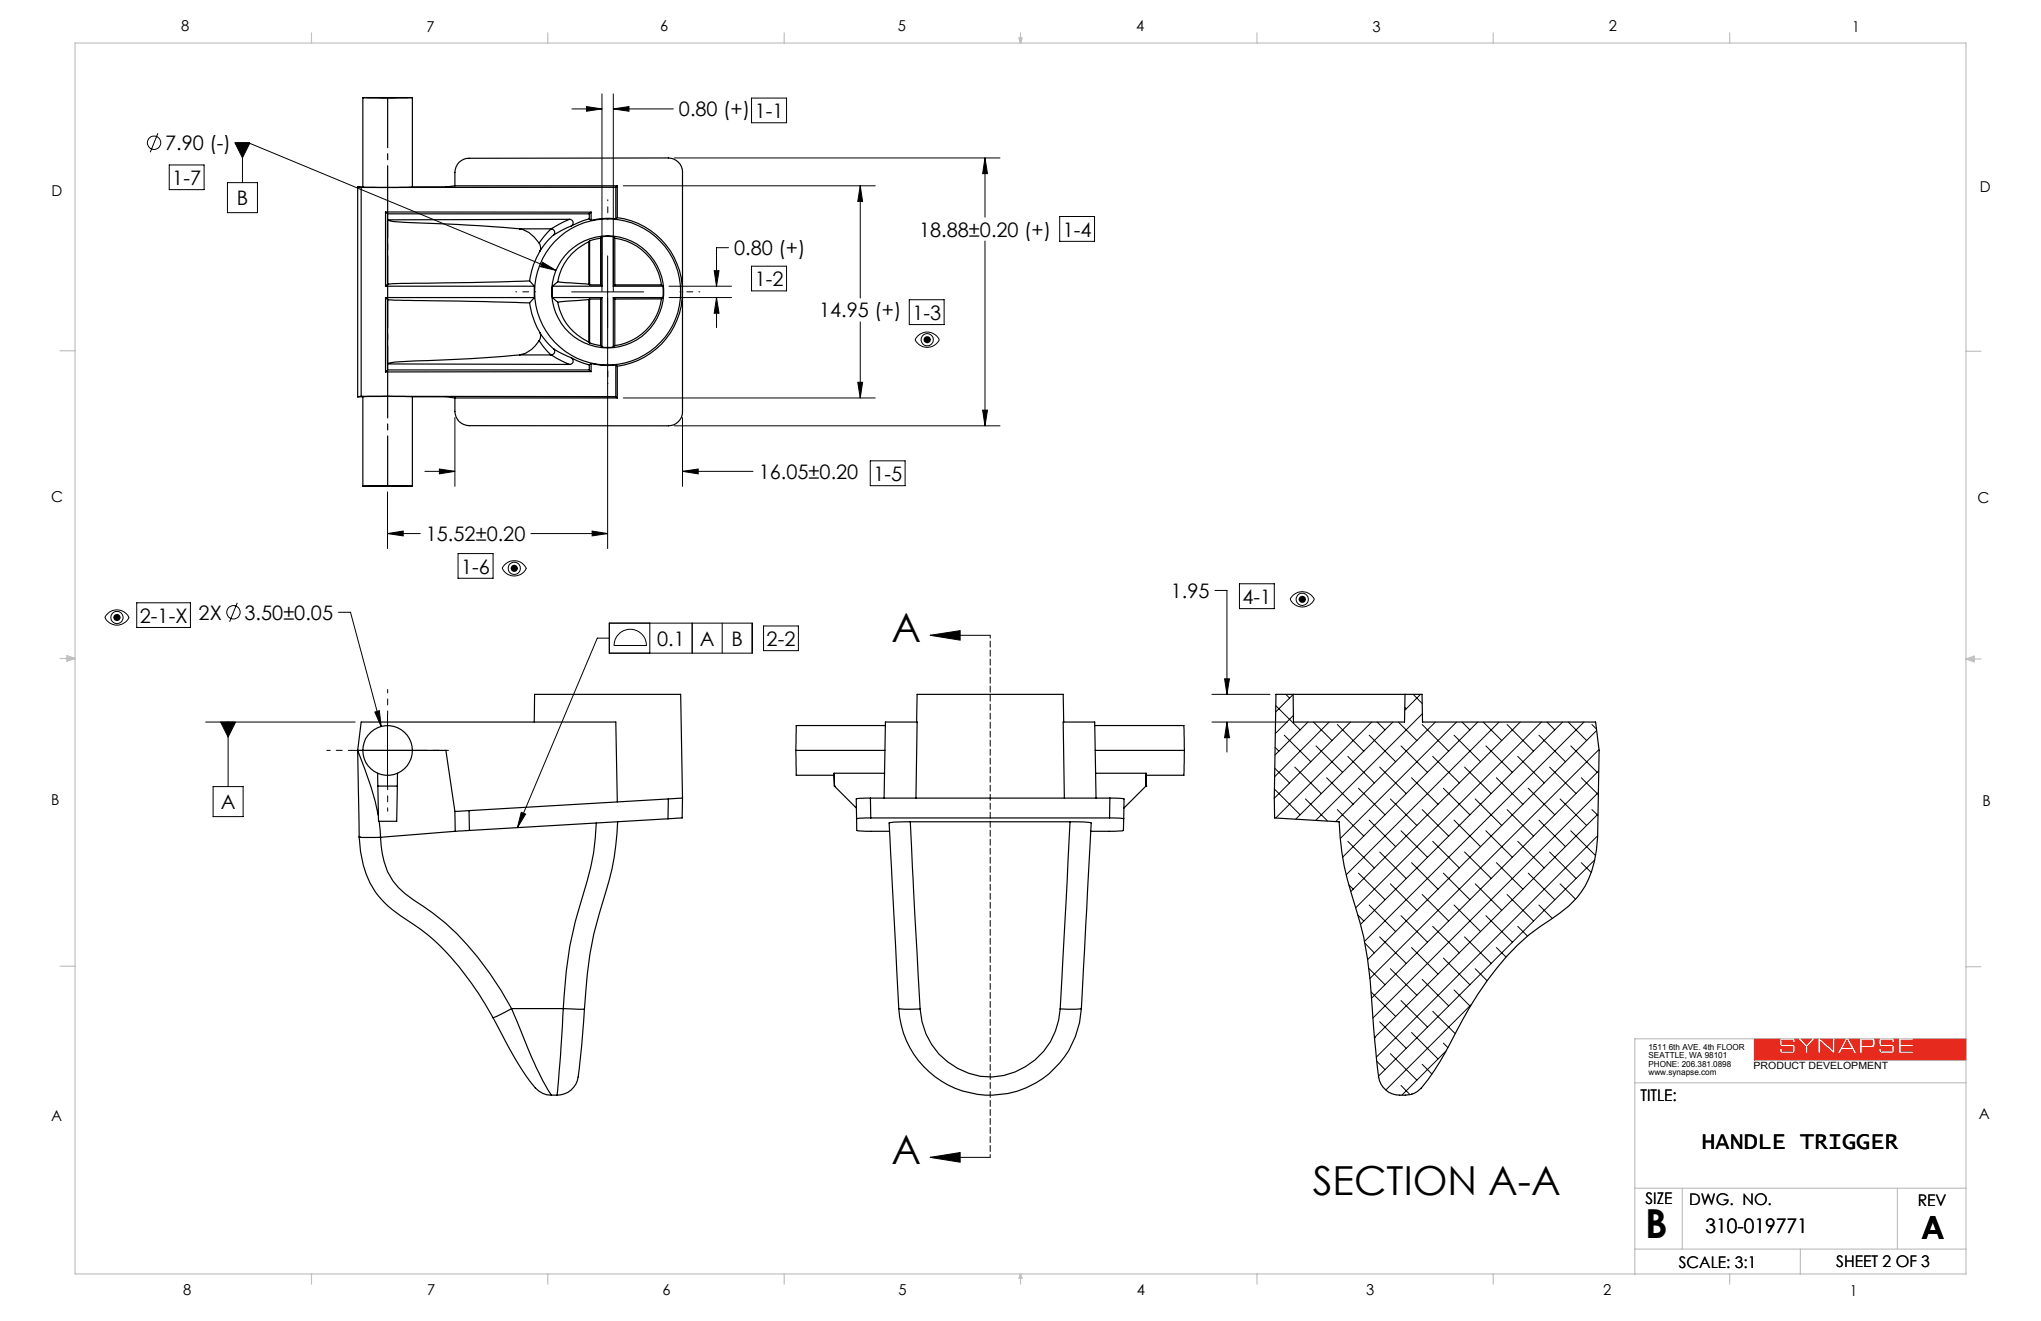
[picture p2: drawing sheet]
<svg xmlns="http://www.w3.org/2000/svg" width="432mm" height="279mm" viewBox="0 0 432 279" stroke-linecap="round" stroke-linejoin="round" font-family="sans-serif">
<path d="M381.1 219.7h2.2l-1.1 1.3zM385.1 219.7h2.6v2.3zM390.8 220l.8 1.5h-1.7zM381.9 222.8v-1.4l-1.5-1.7h-.8l.2 .8h-.5v-.5h-2.3v.9h2.5a1.47 1.47 0 0 1 0 1.8 4.5 4.5 0 0 1-2.8-.1l-.2-.8h.5v.5h2.3v-.9l-2.5-.1a1.42 1.42 0 0 1-.1-1.6h-5.5v4.5h44.7v-4.5h-11.1v.3h-2.6v.9h2.6v.4h-2.6v1h2.6v.5h-3.1M381.9 222.8h.1M381.9 222.8h.6v-1.4l1.5-1.7h.6v3.1M384.6 222.8h.6l-.1-2.5 2.8 2.5h.3v-3.1h2.2l-1.7 3.1h.6l.4-.8h2.1l.5 .8h.6l-1.7-3.1h2.2v3.1h.6v-1.3h2l.5-.1a1.8 1.8 0 0 0 0-1.7h1.2l-.2 .9 .1 .5 .2 .2 2.5 .1v.9h-2.3v-.5h-.5l.2 .8a4.5 4.5 0 0 0 2.8 .1 1.47 1.47 0 0 0 0-1.8h-2.5v-.9h2.3v.5h.5l-.2-.8h1.1v3.1M384.6 222.8h.1M394 220h2l.1 .3v.6l-.3 .2h-1.8zM401.7 222.8h.1" fill="none" stroke="#e62b1e" stroke-width=".21"/>
<g fill="none" stroke="#c0c0c0" stroke-width=".25">
<path d="M15.9 9.1h400v260.4h-400zM65.9 6.9v2.2M115.9 6.9v2.2M165.9 6.9v2.2M215.6 8h.6l-.3 1.1zM215.7 8l.2 1.1M215.9 6.9v2.2M216 8l-.1 1.1M265.9 6.9v2.2M315.9 6.9v2.2M365.9 6.9v2.2M12.7 74.2h3.2"/>
<path d="M415.9 74.3h3.2M12.7 139.3h3.2M14.2 139.1l1.7 .2M14.2 138.7l1.7 .6-1.7 .5zM15.9 139.3l-1.7 .3M415.9 139.4h3.2M415.9 139.4l1.8-.6v1.2zM415.9 139.4l1.8 .3M417.7 139.2l-1.8 .2M12.7 204.4h3.2M415.9 204.5h3.2M415.9 219.7h-70v49.9"/>
<path d="M345.9 229h70M345.9 251.3h70M355.9 251.3v12.9M401.4 251.3v12.9M65.9 269.5v2.1M115.9 269.5v2.1M165.9 269.5v2.1M215.9 269.5v2.1M215.9 269.5l.3 .8h-.6zM265.9 269.5v2.1M315.9 269.5v2.1M345.9 264.2h70"/>
<path d="M365.9 269.5v2.1M380.9 264.2v5.4"/>
</g>
<path d="M371.2 219.7v4.5h44.7v-4.5h-11.1v.3h-2.6v.9h2.6v.4h-2.6v1h2.6v.5h-3.1v-3.1h-1.1l.2 .3v.5h-.5v-.5h-2.3v.9h2.2l.5 .2 .1 1.3-.5 .4h-2.3l-.3-.2-.2-.8h.5v.5h2.3v-.9l-2.6-.1-.2-.5v-.7l.2-.4h-1.2l.2 .3v1.1l-.3 .4h-2.4v1.3h-.6v-3.1h-2.2l1.7 3.1h-.6l-.5-.8h-2.1l-.4 .8h-.6l1.7-3.1h-2.2v3.1h-.3l-2.7-2.5v2.5h-.6v-3.1h-.6l-1.5 1.7v1.4h-.6v-1.4l-1.5-1.7h-.8l.2 .3v.5h-.5v-.5h-2.3v.9h2.2l.5 .2 .1 1.3-.5 .4h-2.3l-.4-.3-.1-.7h.5v.5h2.3v-.9l-2.6-.1-.2-.4v-.9l.2-.3zM381.1 219.7l1.1 1.3 1.1-1.3zM385.1 219.7l2.6 2.3v-2.3zM390.8 220l-.9 1.5h1.7zM394 220v1.1l2.1-.1v-.8l-.1-.2z" fill-rule="evenodd" fill="#e62b1e"/>
<g fill="none" stroke="#000" stroke-width=".21">
<path d="M127.4 19.9v41.8M129.8 19.9v41.8M33.4 28.2l-1.6 4M35.8 34.9h7.4v5.2h-7.4zM48.1 38.6h6.4v6.4h-6.4zM49.7 30.2h3.2l-1.6 3.2zM50 30.2h2.6l65 27M51.3 30.2v8.4M121 23h6.4M124.1 22.5l3.3 .5-3.3 .5zM129.8 23l3.3-.5v1zM129.8 23h12.7"/>
<path d="M131.9 39.3h53.3M142.7 33.4h68.9M159 20.7h7.4v5.3h-7.4zM182 39.3l.5 3.3h-1zM182 39.3v23.7M208.4 33.4l.5 3.3h-1zM208.4 33.4v12.5M114.8 55.5l2.8 1.7-3.2-.8zM128.6 54.1v61.9M151.1 57.3h1l-.5 3.2zM154.1 52.4h-2.5v8.1M159 56.3h7.4v5.2h-7.4z"/>
<path d="M208.4 51v39.1M224.2 45.8h7.4v5.2h-7.4zM120.9 61.7h15.3M141.5 62.9h13.3M141.5 60.5h13.3M151.6 62.9l.5 3.4h-1zM151.6 62.9v6.4M182 68.1v16.1M192.4 63.4h7.3v5.3h-7.3zM194.2 71a2.83 2.83 0 0 1 4.5 .9 2.83 2.83 0 0 1-2.5 1.6 2.83 2.83 0 0 1-2.6-1.6zM89.9 99.7h6.3M93 99.2l3.2 .5-3.2 .5z"/>
<path d="M96.2 88.3v14.6M131.9 84.2h53.3M142.7 90.1h68.9M144.4 99.7l3.3-.5v1zM144.4 88.3v14.6M144.4 99.7h14.9M181.5 80.9h1l-.5 3.3zM184.1 97.5h7.4v5.2h-7.4zM207.9 86.7h1l-.5 3.4zM82 112.9l3.3-.6v1zM82 104v12M82 112.9h6.9"/>
<path d="M96.9 117.1h7.4v5.2h-7.4zM112.3 112.9h16.3M125.3 112.3l3.3 .6-3.3 .4zM22.6 130a2.85 2.85 0 0 1 4.7 .6 2.83 2.83 0 0 1-2.6 1.6 2.83 2.83 0 0 1-2.5-1.6zM28.9 127.5h11.4v5.2h-11.4zM50.2 127.5l-1.6 4M71.6 129.5h2.6l6.4 24.2M106.2 120.2a2.83 2.83 0 0 1 2.6-1.6 2.83 2.83 0 0 1 2.5 1.6M106.3 120.2a2.83 2.83 0 0 0 2.5 1.6 2.83 2.83 0 0 0 2.6-1.6M128.9 131.8h30.2v6.3h-30.2zM128.9 135h-2.5l-16.9 40M131.1 133.9a3.4 3.4 0 0 1 3.6-.5 3.4 3.4 0 0 1 2.1 3.1h-6.9v-.2a3.7 3.7 0 0 1 1.2-2.4z"/>
<path d="M137.5 131.8v6.3M146.4 131.8v6.3M152.8 131.8v6.3M161.5 132.4h7.4v5.2h-7.4zM196.8 134.4l6.3-1v2zM196.8 134.4h12.7M257 124.9h2.6v22M262.2 123.5h7.4v5.2h-7.4zM273.3 126.2a2.85 2.85 0 0 1 4.8 .6 2.83 2.83 0 0 1-2.6 1.6 2.83 2.83 0 0 1-2.6-1.6zM43.5 152.7h31.6M46.7 152.7h3.1l-1.5 3.2zM48.3 152.7v13.7"/>
<path d="M74.4 158.7h15.2M79.3 150.6l1-.3 .3 3.4zM82 151.1v15.2M256.4 152.7h16M256.4 146.9h12.3M259.1 143.6h1l-.5 3.3zM259.6 152.7l.5 3.3h-1zM259.6 152.7v6.4M269.8 158.1l.8 .8M269.9 149.3l5.2 5.1M271.7 155.5l5.6 5.6M272 146.9l.8 .7"/>
<path d="M273.6 146.9l-3.7 3.7M273.6 151.3l-3.8 3.9M276.7 152.7l-7 7M277.9 152.7l3.9 3.9M278.4 157.8l5.7 5.6M281.2 152.7l-11.5 11.6M282.9 153.2l5.6 5.7M285.2 160l5.6 5.6M285.7 152.7l-16.1 16.1M289.7 155.5l5.6 5.6M290.2 152.7l-20.3 20.3M291.4 152.7l1.6 1.7"/>
<path d="M294.7 152.7l-20.6 20.5M295.8 152.7l4 3.9M296.4 157.8l5.6 5.6M297.2 149.6l.3 .3M299 146.9l1.9 1.9M300.5 146.9l-3.3 3.3M300.9 153.2l5.6 5.7M300.9 151l-22.5 22.5M303.1 160l5.7 5.6M303.7 152.7l-21.1 21M307.6 155.5l5.6 5.6M308.2 152.7l-24.6 24.6"/>
<path d="M309.3 152.7l1.7 1.7M312.6 152.7l-28.5 28.6M313.8 152.7l3.9 3.9M314.4 157.8l5.6 5.6M317.1 152.7l-32.3 32.3M318.8 153.2l5.6 5.7M321.1 160l5.6 5.6M321.6 152.7l-35.8 35.9M325.6 155.5l5.6 5.6M326.1 152.7l-39.3 39.3M327.3 152.7l1.6 1.7M330.6 152.7l-42.8 42.8"/>
<path d="M331.8 152.7l3.9 3.9M332.3 157.8l5.6 5.6M335.1 152.7l-46.4 46.4M336.8 153.2l.9 1M337.8 154.5l-48.5 48.5M338.3 158.5l-48.5 48.5M45.1 166.4h6.3v6.3h-6.3zM110.3 171.8l.9 .4-1.7 2.8zM269.6 166.9l5.5 5.4M269.7 162.5l3.1 3.1M273.9 162.2l5.6 5.7M276.2 169l4.6 4.6"/>
<path d="M280.7 164.5l5.6 5.6M282.9 171.2l5.6 5.6M285.2 177.9l5.6 5.7M287.4 166.7l5.6 5.6M289.7 173.5l5.6 5.6M291.9 162.2l5.6 5.7M294.1 169l5.7 5.6M296.4 175.7l5.6 5.6M298.6 164.5l5.6 5.6M300.9 171.2l5.6 5.6M303.1 177.9l5.7 5.7M305.4 166.7l5.6 5.6"/>
<path d="M307.6 173.5l5.6 5.6M309.8 162.2l5.7 5.7M312.1 169l5.6 5.6M314.4 175.7l5.6 5.6M316.6 164.5l5.6 5.6M318.8 171.2l5.6 5.6M321.1 177.9l5.6 5.7M323.3 166.7l5.6 5.6M325.6 173.5l5.6 5.6M327.8 162.2l5.6 5.7M330.1 169l5.6 5.6M332.3 175.7l5.3 5.3"/>
<path d="M334.5 164.5l3.6 3.6M336.8 171.2l1.3 1.3M338 176.8l-46.8 46.8M338.1 172.2l-47.3 47.3M338.1 167.6l-47.7 47.7M338.2 163.1l-48 48M285.4 187.1l.9 1M287.3 193.5l1.2 1.3M287.4 184.7l5.6 5.6M288.8 199.5l2 2M289.7 191.4l5.6 5.6M291.9 198.2l5.6 5.6"/>
<path d="M291.9 180.2l5.6 5.6M294.1 186.9l5.7 5.6M296.4 193.7l5.6 5.6M298.6 182.5l5.6 5.6M300.9 189.2l5.6 5.6M303.1 195.9l5.7 5.6M305.4 184.7l5.6 5.6M307.6 191.4l5.6 5.6M309.8 198.2l5.7 5.6M309.8 180.2l5.7 5.6M312.1 186.9l5.6 5.6M314.4 193.7l5.6 5.6"/>
<path d="M316.6 182.5l5.6 5.6M318.8 189.2l5.6 5.6M321.1 195.9l2 2.1M323.3 184.7l5.6 5.6M325.6 191.4l2.8 2.8M327.8 180.2l5.6 5.6M330.1 186.9l3.2 3.3M334.5 182.5l2.2 2M337.4 181.9l-45.8 45.7M289.6 204.8l3.4 3.5M290.1 209.8l5.2 5.2M290.8 219.5h.1"/>
<path d="M291.9 216.1l5.6 5.6M294.1 204.9l5.7 5.6M296.4 211.6l5.6 5.6M298.6 218.4l5.6 5.6M298.6 200.4l5.6 5.6M300.9 207.2l5.6 5.6M303.1 213.9l4.8 4.7M305.4 202.6l5.6 5.7M307.6 209.4l3.4 3.4M311.3 212.4l-18.1 18.1M312.1 204.9l2.5 2.5M316.6 200.4l2 2"/>
<path d="M291.3 224.5l1.7 1.7M294.1 222.8l5.7 5.7M296.4 229.6l1.9 1.9M300.9 225.1l2 2.1M305.4 220.6l.9 1M305.9 222.3l-9.3 9.3M196.8 244.8l6.3-1v2zM196.8 244.8h12.7"/>
<circle cx="32.6" cy="30.2" r="1.42"/>
<circle cx="196.2" cy="71.9" r="1.29"/>
<circle cx="24.7" cy="130.6" r="1.29"/>
<circle cx="49.4" cy="129.5" r="1.41"/>
<circle cx="108.8" cy="120.2" r="1.3"/>
<circle cx="275.5" cy="126.8" r="1.29"/>
</g>
<g fill="#000">
<path d="M124.1 22.5l3.3 .5-3.3 .5zM129.8 23l3.3-.5v1zM125.3 112.3l3.3 .6-3.3 .4zM82 112.9l3.3-.6v1z"/>
<path d="M195.5 71.4l-.1 .5h1.5a.76 .76 0 0 0-.5-.8 .76 .76 0 0 0-.9 .3zM195.4 71.8a.76 .76 0 0 0 .8 .8 .76 .76 0 0 0 .7-.8z"/>
<path d="M24.3 130l-.3 .6h1.5a.78 .78 0 0 0-1.2-.6zM24 130.6a.76 .76 0 0 0 .7 .7 .76 .76 0 0 0 .8-.7z"/>
<path d="M108.3 119.7l-.3 .5h1.6l-.1-.3a.77 .77 0 0 0-1.2-.2zM108 120.2a.78 .78 0 0 0 .8 .8 .78 .78 0 0 0 .8-.8z"/>
<path d="M275 126.2l-.3 .6h1.6a.78 .78 0 0 0-.5-.7 .78 .78 0 0 0-.8 .1zM274.7 126.8a.78 .78 0 0 0 .8 .7 .78 .78 0 0 0 .8-.7z"/>
<path d="M79.3 150.6l1.3 3.1-.3-3.4zM114.8 55.5l-.4 .9 3.2 .8zM181.5 80.9h1l-.5 3.3zM182 39.3l.5 3.3h-1zM151.6 62.9l.5 3.4h-1zM151.1 57.3h1l-.5 3.2zM208.4 33.4l.5 3.3h-1zM207.9 86.7h1l-.5 3.4zM93 99.2l3.2 .5-3.2 .5zM144.4 99.7l3.3-.5v1zM259.6 152.7l.5 3.3h-1zM259.1 143.6h1l-.5 3.3z"/>
<path d="M110.3 171.8l.9 .4-1.7 2.8zM46.7 152.7l1.6 3.2 1.5-3.2zM49.7 30.2l1.6 3.2 1.6-3.2zM196.8 134.4l6.3-1v2zM196.8 244.8l6.3-1v2z"/>
</g>
<path d="M74.4 158.7h-5.3M82 151.1v-5.3M89.6 158.7h5.3M82 166.3v5.3" fill="none" stroke="#000" stroke-width=".21" stroke-dasharray="15.2 1.3 1.3 1.3" stroke-dashoffset="14.5"/>
<path d="M128.6 46.5v-4.2M113.3 61.7h-4.2M128.6 77v4.2M143.8 61.7h4.3" fill="none" stroke="#000" stroke-width=".21" stroke-dasharray="15.2 1.3 1.3 1.3" stroke-dashoffset="15"/>
<path d="M209.5 134.4v110.4" fill="none" stroke="#000" stroke-width=".21" stroke-dasharray="1.3 .6" stroke-dashoffset=".7"/>
<path d="M82 102.7v-82" fill="none" stroke="#000" stroke-width=".25" stroke-dasharray="15.2 1.3 1.3 1.3" stroke-dashoffset="4.7"/>
<g fill="none" stroke="#000" stroke-width=".25">
<path d="M75.7 39.5h1.1M75.7 39.5l.7 .2M75.7 39.5v44.4M76.4 39.7v44.1M76.8 39.5l3.1 .2 7.3-.2M76.8 20.6l3.9 .1 6.5-.1M76.8 20.6v18.9M76.8 20.6h10.4M87.2 20.6v18.9M96.2 39.3v-2.8a2.95 2.95 0 0 1 3-3l42.2-.1a3 3 0 0 1 3 3v50.7a3 3 0 0 1-3 3l-42.2-.1a3 3 0 0 1-3-3v-2.8M96.2 39.3l-1.9 .2h-7.1M96.2 39.3h34.4"/>
<path d="M130.3 39.6v6.7M130.3 39.6l-53.9 .1M130.6 39.3l-.3 .3M130.6 39.3v6.7M81.6 44.8l43.5 .1M81.6 44.8v15.7M81.6 44.8l.4 .4M82 45.2v14.9M82 45.2h42.7M109.9 48.4a6.2 6.2 0 0 1 4.2 3M109.9 48.4h6.7M112 59.4l1.1 1.1"/>
<path d="M112 59.4l-30 .7M114.1 51.4l.3 1-.1 .7M114.3 53.1a16.2 16.2 0 0 0-2.3 6.3M116.6 48.4a.76 .76 0 0 1 .7 .5 .76 .76 0 0 1-.2 .8M116.6 48.4l-2.5 3M117.1 49.7l-.1 .1a13.5 13.5 0 0 0-2.7 3.3M118 59.6l-1.1 .9M118 59.6l6.6 .6M120.5 46.4a.75 .75 0 0 1 .7 .6 .75 .75 0 0 1-.3 .8M120.5 46.4l-3.9 2M120.5 46.4l-38.5 .1 .2 .1a60.2 60.2 0 0 0 10.5 .7l8.6 .4 8.6 .7M120.9 47.8l-3.8 1.9"/>
<path d="M124.6 51.1a11.7 11.7 0 0 0-6.6 8.5M124.6 51.1v9.1M124.7 46.3l-1.3 .4-2.5 1.1M124.7 46.3l.4 .3M124.7 51l-.1 .1M124.7 45.2v1.1M124.7 51v9.2M124.7 50.9v.1M124.7 50.9v9.4M125.1 44.9v1.7M125.1 44.9l-.4 .3M127.1 50.4l-2.4 .5"/>
<path d="M127.1 50.4v9.9M127.4 50.1h2.4M127.4 50.1l-.3 .3M127.4 50.1v10.4M129.8 50.1l.3 .3M129.8 50.1v10.4M130.1 50.4a11.6 11.6 0 0 1 9.8 9.9M130.1 50.4v9.9M130.3 46.3a15.1 15.1 0 0 0-5.2 .3M130.6 46a15.9 15.9 0 0 1 13.8 15.8 15.9 15.9 0 0 1-13.8 15.7M130.6 46l-.3 .3M81.6 62.9v15.8"/>
<path d="M81.6 60.5h31.5M81.6 62.9h31.5M81.6 62.9l.4 .5M82 60.1h.1M82 63.4l30 .7M82 63.4h.1M82 63.4v14.8M82 60.1l-.4 .4M82 78.2l-.4 .5M82 78.2h42.7M109.9 75.1l-10.1 .7-13.4 .6a10.8 10.8 0 0 0-4.4 .6l38.5 .1M109.9 75.1h6.7"/>
<path d="M112 64.1a16.4 16.4 0 0 0 2.3 6.3M113.1 62.9l-1.1 1.2M113.1 60.5v2.4M114.1 72.1a6.2 6.2 0 0 1-4.2 3M114.1 72.1l.9 1.2 1.6 1.8M114.3 70.4a12.8 12.8 0 0 0 2.8 3.4M114.3 70.4v1l-.2 .7M116.6 75.1l3.9 2M116.9 60.5v2.4M116.9 62.9l1.1 1M116.9 60.5h10.5M116.9 62.9h10.5"/>
<path d="M117.1 73.8l1.2 .7 2.6 1.2M117.1 73.8a.76 .76 0 0 1 .2 .8 .76 .76 0 0 1-.7 .5M118 63.9a11.6 11.6 0 0 0 6.6 8.5M120.9 75.7l1.2 .6 2.6 .9M120.9 75.7a.75 .75 0 0 1 .3 .8 .75 .75 0 0 1-.7 .6M124.6 63.3l-6.6 .6M124.6 72.4h.1M124.6 60.2h.1M124.6 63.3h.1M124.6 63.3v9.1M124.7 72.4v.1M124.7 63.3v9.1"/>
<path d="M124.7 77.2v1M124.7 60.2v.1M124.7 78.2l.4 .4M124.7 72.5l2.4 .6M124.7 60.3h2.4M124.7 63.3h.1M124.7 63.3h2.4M124.7 63.3v9.2M125.1 76.9a16.3 16.3 0 0 0 5.2 .3M125.1 76.9l-.4 .3M125.1 76.9v1.7M125.1 78.6l-43.5 .1"/>
<path d="M127.1 73.1l.3 .3M127.1 60.3l.3 .2M127.1 63.3v9.8M127.4 73.4h2.4M127.4 62.9v10.5M127.4 62.9l-.3 .4M129.8 60.5h10.5M129.8 62.9h10.5M129.8 62.9v10.5M129.8 62.9l.3 .4M130.1 73.1l-.3 .3M130.1 63.3v9.8"/>
<path d="M130.1 60.3l-.3 .2M130.1 60.3h9.8M130.3 77.2l.3 .3M130.3 77.2v6.7M130.6 77.5v6.7M139.9 63.2a11.5 11.5 0 0 1-9.8 9.9M139.9 60.3l.4 .2M139.9 63.2l-9.8 .1M140.3 60.5v2.4M140.3 62.9l-.4 .3M75.7 83.9h1.1M76.4 83.8l53.9 .1"/>
<path d="M76.4 83.8l-.7 .1M76.8 83.9l4.8-.1 5.6 .1M76.8 83.9v18.9M87.2 83.9h7.1l1.9 .3M87.2 83.9v18.9M96.2 84.2h34.4M130.3 83.9l.3 .3M76.8 102.8h10.4M75.7 158.7a71.8 71.8 0 0 1 4.3 13.8M75.7 158.7l.3 18.3M75.7 158.7h18.6l1.9 12.9M75.7 158.7l.7-6h53.9l.3 16.9"/>
<path d="M113 152.7l.1-5.8h30.9l.4 21.9M168.4 158.7l.1 5.3h8M168.4 158.7h18.8M187.3 153.5h-18.8l-.1 5.2M193.9 152.7l.1-5.8h30.9l.1 5.8M231.6 153.5h18.9l.1 5.2M231.7 158.7h18.9M250.6 158.7l-.1 5.3h-8M273.6 146.9h23.7M273.6 146.9h-3.7l-.3 21.9 .1 4.2 13.6 .8a59.9 59.9 0 0 0 3.5 18.3 84.2 84.2 0 0 1 3.6 22.5l.9 9.8a12.6 12.6 0 0 0 .9 4.9 4.8 4.8 0 0 0 5.1 2.3 4.4 4.4 0 0 0 3.4-1.5 60.6 60.6 0 0 0 7.4-11.9 66.1 66.1 0 0 1 15.4-20.5l2.3-1.7a37.1 37.1 0 0 0 7.8-6.1 18.8 18.8 0 0 0 4.1-10.1l.3-2.8 .3-18.3-.7-6h-36.6l-.2-5.8h-3.5M273.6 146.9v5.8h23.5l.2-5.8M76 177l4.5 .1"/>
<path d="M76 177h.1M76 177a20.3 20.3 0 0 0 4.3 12.7l.5 .7a30.1 30.1 0 0 0 6.9 5.3 51.5 51.5 0 0 1 14.2 15.5l2.4 4.1M79.9 163.5v2.8M79.9 166.3h4.2M79.9 166.3l.2 7.4h3.8l.2-7.4M80.2 173.7l.3 3.4M80.5 177.1a21.3 21.3 0 0 0 1.5 7.3 14.4 14.4 0 0 0 5.3 5.9 51.2 51.2 0 0 1 16.3 15.6l2.4 3.6 2.2 3.8M84.1 163.5v2.8M96.2 171.6l.1 4.2M96.3 175.8l-15.8 1.3M99.2 171.4l-3 .2M99.2 171.4l.1 4.2"/>
<path d="M99.3 175.6l-3 .2M126.2 174.1a46.4 46.4 0 0 1-2 12.3 91 91 0 0 0-4.9 24.3l-.1 2.6M130.7 173.8a53.3 53.3 0 0 1-2.5 14.7 84.1 84.1 0 0 0-4.6 24.9M141.3 173.2l-42 2.4M141.4 169l-.1 4.2M141.4 169l-42.2 2.4M144.4 168.8l-.1 4.2-3 .2M144.4 168.8l-3 .2M176.5 163.5v.5M176.5 163.5v2.8M176.5 164v2.3M176.5 163.5h10.6"/>
<path d="M176.5 166.3h.1M176.5 166.3l4.7 4.6M181.2 173.2l.1 2.5 6.9 .1M184.2 168.8l-3 .2v4.2M184.2 168.8v4.2M184.2 168.8h50.6M184.2 173l-3 .2M184.2 173h50.5M187 168.8l.3-16.1h6.7l-.2 16.1M192.6 173.8l-3.5 .1-1 .2 2 39.2M192.6 173.8l2.1 39.6M192.6 173.8h33.8"/>
<path d="M225.2 168.8l-.3-16.1h6.7l.3 16.1M226.4 173.8h2.8l1.7 .3-2.1 39.2M226.4 173.8l-2.1 39.6M231.8 163.5h10.7M234.7 173l3 .2M234.8 168.8l3 .2-.1 4.2M234.8 168.8l-.1 4.2M237.7 173.2l-.1 2.5-6.8 .1M242.4 166.3h.1M242.4 166.3l-4.6 4.6M242.5 163.5v.5M242.5 163.5l-.1 2.8"/>
<path d="M242.5 164l-.1 2.3M104.3 215.3a88.8 88.8 0 0 0 8.2 13.9 5.5 5.5 0 0 0 4.2 2.4M108.2 213.3l-3.9 2M108.2 213.3l1.7 4a75.5 75.5 0 0 0 6.8 14.3M108.2 213.3h11M119.2 213.3l4.4 .1M119.2 213.3l-.6 9.7-.7 8.6M123.6 213.4l-.3 5.3a77.5 77.5 0 0 1-1.2 9.9 4.5 4.5 0 0 1-4.2 3M190.1 213.3l1.4 .2 3.2-.1M190.1 213.3a19.3 19.3 0 0 0 19.4 18.4 19.3 19.3 0 0 0 19.3-18.4M194.7 213.4a14.8 14.8 0 0 0 11.1 13.9 14.8 14.8 0 0 0 16.5-7l1-2.3 .7-2.3 .3-2.3M228.8 213.3l-1.3 .2-3.2-.1"/>
<path d="M116.7 231.6h1.2M298.7 231.4l-.1 .1"/>
<circle cx="128.6" cy="61.7" r="15.4"/>
<circle cx="128.6" cy="61.7" r="11.8"/>
<circle cx="82" cy="158.7" r="5.2"/>
</g>
<g font-size="8.5">
<text x="188.6" y="135.9">A</text>
<text x="188.6" y="246.3">A</text>
<text x="277.7" y="252.6">SECTION A-A</text>
<text x="348.1" y="261.9">B</text>
</g>
<text font-size="6.8" x="406.4" y="262">A</text>
<text font-size="4.9" x="360" y="243.1">HANDLE TRIGGER</text>
<g font-size="4.2">
<text x="143.6" y="24.6">0.80 (+)</text>
<text x="159.7" y="25">1-1</text>
<text x="34.9" y="31.8">7.90 (-)</text>
<text x="36.5" y="39.2">1-7</text>
<text x="50.1" y="43.4">B</text>
<text x="155.3" y="54">0.80 (+)</text>
<text x="194.4" y="50">18.88±0.20 (+)</text>
<text x="224.9" y="50.1">1-4</text>
<text x="159.7" y="60.6">1-2</text>
<text x="173.3" y="67.1">14.95 (+)</text>
<text x="193" y="67.7">1-3</text>
<text x="160.5" y="101.3">16.05±0.20</text>
<text x="184.8" y="101.8">1-5</text>
<text x="90.1" y="114.4">15.52±0.20</text>
<text x="97.6" y="121.4">1-6</text>
<text x="29.6" y="131.8">2-1-X</text>
<text x="42" y="131.1">2X</text>
<text x="51.7" y="131.1">3.50±0.05</text>
<text x="247.7" y="126.5">1.95</text>
<text x="262.9" y="127.8">4-1</text>
<text x="139" y="136.6">0.1</text>
<text x="148.1" y="136.6">A</text>
<text x="154.8" y="136.6">B</text>
<text x="162.2" y="136.7">2-2</text>
<text x="46.7" y="171.1">A</text>
<text x="360.8" y="260.8">310-019771</text>
</g>
<g font-size="3.4">
<text x="347" y="232.9">TITLE:</text>
<text x="348.1" y="254.7">SIZE</text>
<text x="357.4" y="255">DWG. NO.</text>
<text x="405.7" y="255">REV</text>
<text x="355.2" y="268.1">SCALE: 3:1</text>
<text x="388.5" y="267.9">SHEET 2 OF 3</text>
</g>
<g font-size="3.2">
<text x="38.3" y="6.7">8</text>
<text x="90.2" y="6.7">7</text>
<text x="139.7" y="6.5">6</text>
<text x="190" y="6.5">5</text>
<text x="240.4" y="6.5">4</text>
<text x="290.4" y="6.7">3</text>
<text x="340.4" y="6.5">2</text>
<text x="391.9" y="6.7">1</text>
<text x="10.9" y="41.6">D</text>
<text x="418.9" y="40.7">D</text>
<text x="10.9" y="106.3">C</text>
<text x="418.4" y="106.4">C</text>
<text x="10.8" y="170.2">B</text>
<text x="419.4" y="170.6">B</text>
<text x="10.8" y="237.2">A</text>
<text x="418.6" y="236.8">A</text>
<text x="38.8" y="273.8">8</text>
<text x="90.4" y="273.8">7</text>
<text x="140.2" y="273.8">6</text>
<text x="190.1" y="273.9">5</text>
<text x="240.5" y="273.8">4</text>
<text x="289" y="273.9">3</text>
<text x="339.1" y="273.8">2</text>
<text x="391.4" y="274.1">1</text>
</g>
<text font-size="2.1" x="371" y="226.1">PRODUCT DEVELOPMENT</text>
<g font-size="1.8">
<text x="348.8" y="222.1">1511 6th AVE. 4th FLOOR</text>
<text x="348.8" y="223.8">SEATTLE, WA 98101</text>
<text x="348.8" y="225.6">PHONE: 206.381.0898</text>
<text x="348.8" y="227.3">www.synapse.com</text>
</g>
</svg>
